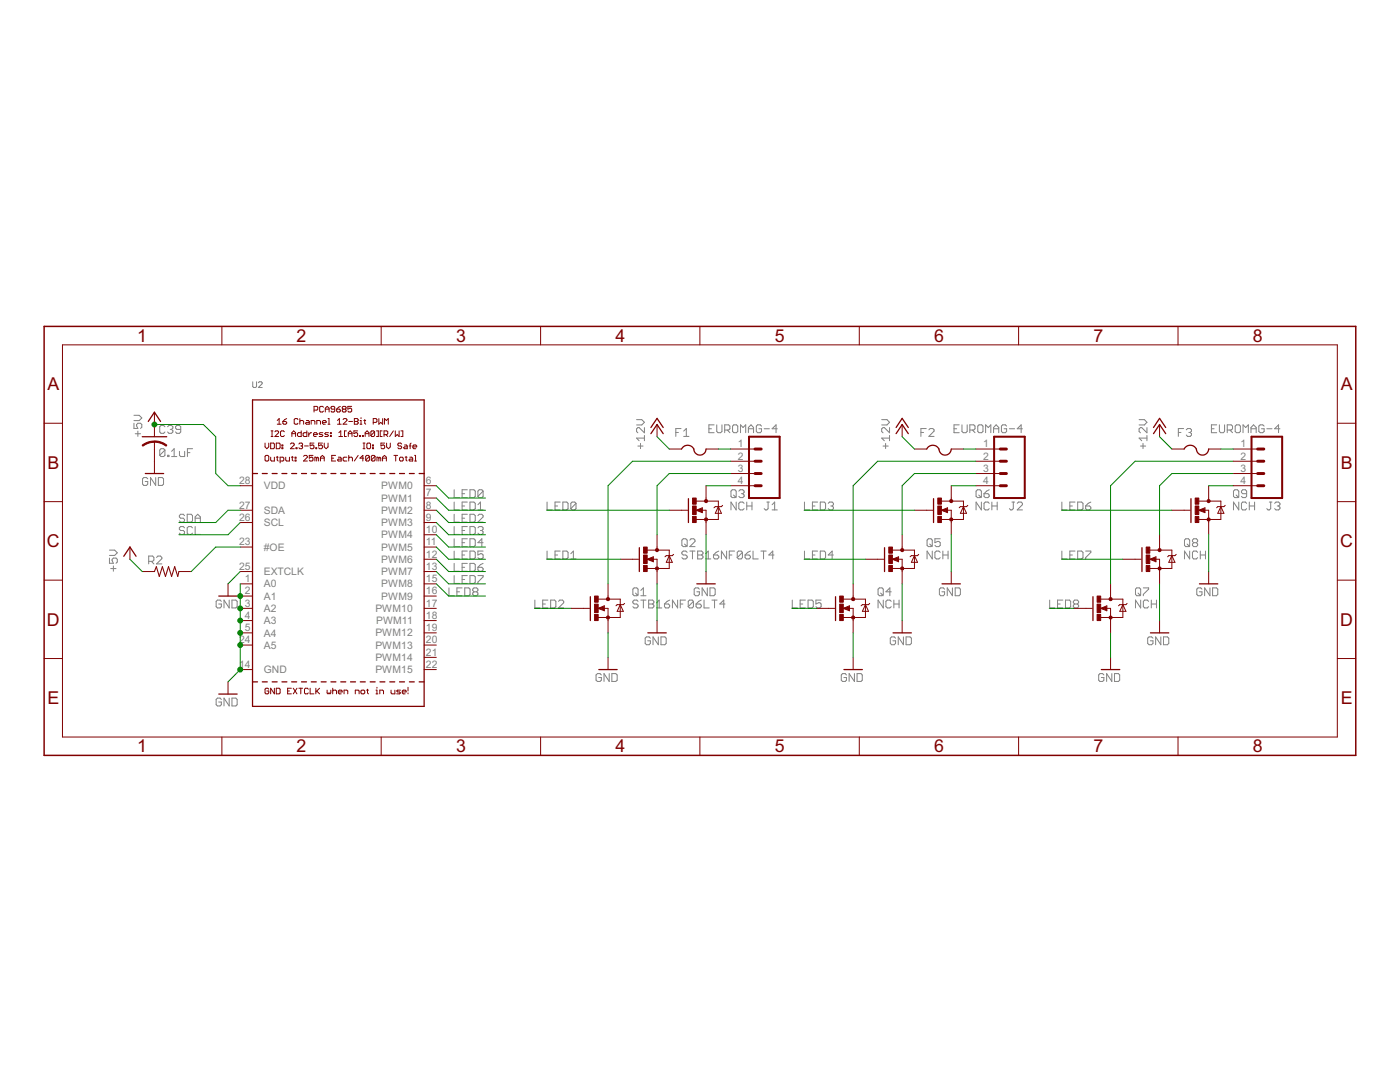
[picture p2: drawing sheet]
<svg xmlns="http://www.w3.org/2000/svg" width="279mm" height="216mm" viewBox="0 0 279 216" stroke-linecap="round" stroke-linejoin="round" font-family="sans-serif">
<g fill="none" stroke="#808080" stroke-width=".2">
<path d="M50.4 76.2v.9l.2 .2h.4l.2-.2v-.9M51.6 76.4l.2-.2h.3l.2 .2v.2l-.7 .7h.7M26.7 84.5v1h.8l-.2-.5v-.3l.2-.2h.5l.3 .2v.5l-.3 .3M26.7 82.9h1.1l.5 .5-.5 .5h-1.1M27 86.6h1M27.5 86v1.1M29.5 95.5l-.3-.2h-.5l-.3 .2v1.1l.3 .3h.5l.3-.3v-.5h-.5M31.1 95.3v1.6l-1.1-1.6v1.6M31.6 95.3h.8l.2 .2v1.1l-.2 .3h-.8zM32.9 85.2l-.2-.3h-.6l-.2 .3v1l.2 .3h.6l.2-.3M32.9 89.8l-.2-.3h-.6l-.2 .3v1M32.9 89.8v1l-.2 .3h-.6l-.2-.3"/>
<path d="M32.9 89.8l-1 1M33.4 90.8h.3v.3h-.3zM33.4 85.2l.3-.3h.5l.3 .3v.2l-.3 .3M34 85.7h.2M34.2 85.7l.3 .2v.3l-.3 .3h-.5l-.3-.3M34.2 91.1h1.1M34.2 90.1l.6-.6v1.6M35.8 90.1v.7l.3 .3h.8v-1M36.1 85.7h-.8l-.3-.3v-.2l.3-.3h.5l.3 .3v1l-.3 .3h-.5l-.3-.3M37.4 90.3h.5M38.4 89.5h-1v1.6M90.6 97.7v1.6h1.1"/>
<path d="M92.2 98.5h.5M93.3 97.7h-1.1v1.6h1.1M93.8 97.7h.8l.2 .3v1l-.2 .3h-.8zM96.4 98l-.2-.3h-.6l-.2 .3v1M96.4 98v1l-.2 .3h-.6l-.2-.3M96.4 98l-1 1M127 83.7h1.1l.5 .6-.5 .5h-1.1M127.3 89h1M127.8 88.5v1M128.6 87.4h-1.6l.6 .5M128.6 85.3v1.1l-1-1.1h-.3l-.3 .3v.5l.3 .3M128.6 86.9v1"/>
<path d="M134.9 86.3h.5M135.9 85.5h-1v1.6M136.4 86l.6-.5v1.6M136.4 87.1h1.1M141.5 85.6h.5M142.5 84.8h-1v1.5h1M143 84.8v1.3l.3 .2h.5l.3-.2v-1.3M144.6 85.8h.8l.3-.2v-.6l-.3-.2h-.8v1.5M145.1 85.8l.6 .5M146.1 97.7h.6l.2 .3v1l-.2 .3h-.6l-.2-.3v-1zM146.4 98.8l.5 .5M146.5 84.8h.5l.2 .2v1.1l-.2 .2h-.5l-.3-.2v-1.1z"/>
<path d="M147.4 98l.3-.3h.5l.3 .3v.3l-.3 .2M147.8 86.3v-1.5l.5 .5 .5-.5v1.5M148 98.5h.2M148.2 98.5l.3 .3v.2l-.3 .3h-.5l-.3-.3M149.4 85.6h1M149.4 86.3v-1l.5-.5 .5 .5v1M152 85l-.3-.2h-.5l-.3 .2v1.1l.3 .2h.5l.3-.2v-.5h-.6M152.5 85.6h1M155.1 85.6h-1l.8-.8v1.5M176 83.7h1l.5 .6-.5 .5h-1M176.2 89h1.1M176.7 88.5v1"/>
<path d="M177.5 87.4h-1.5l.5 .5M177.5 85.3v1.1l-1-1.1h-.3l-.2 .3v.5l.2 .3M177.5 86.9v1M183.8 86.3h.5M184.8 85.5h-1v1.6M185.4 85.8l.2-.3h.6l.2 .3v.2l-1 1.1h1M190.4 85.6h.5M191.4 84.8h-1v1.5h1M192 84.8v1.3l.2 .2h.6l.2-.2v-1.3M193.5 85.8h.8l.3-.2v-.6l-.3-.2h-.8v1.5M194.1 85.8l.5 .5M195.1 97.7h.5l.3 .3v1l-.3 .3h-.5l-.3-.3v-1z"/>
<path d="M195.3 98.8l.6 .5M195.4 84.8h.5l.3 .2v1.1l-.3 .2h-.5l-.3-.2v-1.1zM196.4 98.5h.8l.2 .3v.2l-.2 .3h-.6l-.2-.3zM196.7 86.3v-1.5l.5 .5 .5-.5v1.5M197.4 97.7l-1 .8M198.3 85.6h1M198.3 86.3v-1l.5-.5 .5 .5v1M200.9 85l-.3-.2h-.5l-.2 .2v1.1l.2 .2h.5l.3-.2v-.5h-.5M201.4 85.6h1.1M204 85.6h-1l.8-.8v1.5M227.3 83.7h1.1l.5 .6-.5 .5h-1.1M227.6 89h1"/>
<path d="M228.1 88.5v1M228.9 87.4h-1.6l.6 .5M228.9 85.3v1.1l-1-1.1h-.3l-.3 .3v.5l.3 .3M228.9 86.9v1M235.2 86.3h.5M236.2 85.5h-1v1.6M236.7 85.8l.3-.3h.5l.3 .3v.2l-.3 .3M237.3 86.3h.2M237.5 86.3l.3 .3v.2l-.3 .3h-.5l-.3-.3M241.8 85.6h.5M242.8 84.8h-1v1.5h1M243.4 84.8v1.3l.2 .2h.5l.3-.2v-1.3"/>
<path d="M244.9 85.8h.8l.3-.2v-.6l-.3-.2h-.8v1.5M245.4 85.8l.6 .5M246.4 97.7h.6l.2 .3v1l-.2 .3h-.6l-.2-.3v-1zM246.7 98.8l.5 .5M246.8 84.8h.5l.2 .2v1.1l-.2 .2h-.5l-.3-.2v-1.1zM248.1 86.3v-1.5l.5 .5 .5-.5v1.5M248.8 98.5h-.8l-.2-.2v-.3l.2-.3h.5l.3 .3v1l-.3 .3h-.5l-.2-.3M249.7 85.6h1M249.7 86.3v-1l.5-.5 .5 .5v1M252.3 85l-.3-.2h-.5l-.3 .2v1.1l.3 .2h.5l.3-.2v-.5h-.5M252.8 85.6h1.1M255.4 85.6h-1l.8-.8v1.5"/>
<path d="M21.8 111.4v1h.8l-.2-.5v-.3l.2-.2h.6l.2 .2v.5l-.2 .3M21.8 109.8h1.1l.5 .5-.5 .5h-1.1M22.1 113.5h1.1M22.6 112.9v1.1M29.7 112h.8l.2-.3v-.5l-.2-.2h-.8v1.5M30.2 112l.5 .5M31.2 111.2l.3-.2h.5l.3 .2v.3l-1.1 1h1.1M36.8 102.9l-.2-.3h-.6l-.2 .3v.2l.2 .3h.6l.2 .3v.2l-.2 .3h-.6l-.2-.3M36.8 105.3l-.2-.2h-.6l-.2 .2v.3l.2 .3h.6l.2 .2v.3l-.2 .2h-.6l-.2-.2M37.4 102.6h.7l.3 .3v1l-.3 .3h-.7zM38.4 105.3l-.3-.2h-.5l-.2 .2v1.1l.2 .2h.5l.3-.2M38.9 103.4h1.1"/>
<path d="M38.9 105.1v1.5h1.1M38.9 104.2v-1.1l.6-.5 .5 .5v1.1M44.2 120l-.3-.3h-.5l-.3 .3v1.1l.3 .2h.5l.3-.2v-.6h-.6M45.7 119.7v1.6l-1-1.6v1.6M46.3 119.7h.8l.2 .3v1.1l-.2 .2h-.8zM89.6 117.3v1.6h1.1M90.6 110v1.5h1.1M90.6 100.2v1.5h1.1M90.6 107.5v1.6h1.1M90.6 102.6v1.6h1.1M90.6 105.1v1.5h1.1M90.6 112.4v1.6h1.1"/>
<path d="M90.6 114.9v1.5h1.1M91.2 118.1h.5M92.2 110.7h.5M92.2 101h.5M92.2 117.3h-1v1.6h1M92.2 108.3h.5M92.2 103.4h.5M92.2 105.9h.5M92.2 113.2h.5M92.2 115.6h.5M92.8 117.3h.8l.2 .3v1l-.2 .3h-.8zM93.3 110h-1.1v1.5h1.1"/>
<path d="M93.3 100.2h-1.1v1.5h1.1M93.3 112.4h-1.1v1.6h1.1M93.3 107.5h-1.1v1.6h1.1M93.3 102.6h-1.1v1.6h1.1M93.3 105.1h-1.1v1.5h1.1M93.3 114.9h-1.1v1.5h1.1M93.8 110h.8l.2 .2v1.1l-.2 .2h-.8zM93.8 100.2h.8l.2 .2v1.1l-.2 .2h-.8zM93.8 112.4h.8l.2 .3v1l-.2 .3h-.8zM93.8 107.5h.8l.2 .3v1l-.2 .3h-.8zM93.8 102.6h.8l.2 .3v1l-.2 .3h-.8zM93.8 105.1h.8l.2 .2v1.1l-.2 .2h-.8z"/>
<path d="M93.8 114.9h.8l.2 .2v1.1l-.2 .2h-.8zM94.6 118.1l-.3-.3v-.2l.3-.3h.5l.3 .3v.2l-.3 .3M94.6 118.1l-.3 .2v.3l.3 .3h.5l.3-.3v-.3l-.3-.2M94.6 118.1h.5M95.4 101.7h1M95.4 100.7l.5-.5v1.5M95.4 113.2h.8l.2 .3v.2l-.2 .3h-.6l-.2-.3zM95.4 114.9h1v.2l-1 1.1v.2M95.4 102.9l.2-.3h.6l.2 .3v.2l-1 1.1h1M95.4 105.3l.2-.2h.6l.2 .2v.3l-.2 .3M95.9 105.9h.3M96.2 105.9l.2 .2v.3l-.2 .2h-.6l-.2-.2"/>
<path d="M96.4 110h-1v.7l.5-.2h.3l.2 .2v.6l-.2 .2h-.6l-.2-.2M96.4 108.3h-1l.8-.8v1.6M96.4 112.4l-.5 .3-.5 .5M106.7 119.7v1.6h1.1M109.2 110v1.5h1M109.2 100.2v1.5h1M109.3 119.7h-1v1.6h1M109.9 119.7h.8l.2 .3v1.1l-.2 .2h-.8zM110.8 110.7h.5M110.8 101h.5M111.5 120l.2-.3h.5l.3 .3v.3l-1 1h1M111.8 110h-1v1.5h1"/>
<path d="M111.8 100.2h-1v1.5h1M112.3 110h.8l.3 .2v1.1l-.3 .2h-.8zM112.3 100.2h.8l.3 .2v1.1l-.3 .2h-.8zM113.9 111.5h1.1M113.9 110.5l.5-.5v1.5M115 100.4l-.3-.2h-.5l-.3 .2v1.1M115 100.4v1.1l-.3 .2h-.5l-.3-.2M115 100.4l-1.1 1.1M126.6 117.3h.5l.2 .3v1l-.2 .3h-.5l-.3-.3v-1zM126.8 118.3l.5 .6M127.3 120l-.2-.3h-.5l-.3 .3v.3l.3 .2h.5l.2 .3v.3l-.2 .2h-.5l-.3-.2M127.9 119.7h1"/>
<path d="M127.9 117.8l.5-.5v1.6M127.9 118.9h1M128.4 119.7v1.6M129.5 119.7h.7l.3 .3v.3l-.3 .2 .3 .3v.3l-.3 .2h-.7zM133.6 119.7l-.5 .3-.5 .5M135.2 119.7v1.6l-1-1.6v1.6M136.4 107.5h.5l.2 .3v1l-.2 .3h-.5l-.3-.3v-1zM136.6 108.6l.5 .5M136.8 119.7h-1v1.6M137.1 110.2l-.2-.2h-.5l-.3 .2v.3l.3 .2h.5l.2 .3v.3l-.2 .2h-.5l-.3-.2M137.7 110h1M137.7 107.8l.2-.3h.6l.2 .3v.2l-1 1.1h1"/>
<path d="M138.2 110v1.5M138.4 120l-.3-.3h-.5l-.2 .3v1.1M138.4 120v1.1l-.3 .2h-.5l-.2-.2M138.4 120l-1 1.1M139.2 110h.8l.3 .2v.3l-.3 .2 .3 .3v.3l-.3 .2h-.8zM139.2 110.7h.8M139.6 117.6l-.3-.3h-.5l-.3 .3v1l.3 .3h.5l.3-.3v-.5h-.5M140 119.7l-.6 .3-.5 .5M140.5 119.7v1.6h1M140.8 111.5h1.1M140.8 110.5l.6-.5v1.5M141.2 117.3v1.6l-1.1-1.6v1.6"/>
<path d="M141.7 117.3h.8l.2 .3v1l-.2 .3h-.8zM142.1 119.7h1M142.4 110.7h.8l.2 .3v.3l-.2 .2h-.5l-.3-.2zM142.6 119.7v1.6M143.4 110l-.5 .2-.5 .5M145 110v1.5l-1-1.5v1.5M145.5 110.7h.6M146.6 110h-1.1v1.5M146.9 100.2v1.5l-1-1.5v1.5M148.2 110.2l-.3-.2h-.5l-.3 .2v1.1M148.2 110.2v1.1l-.3 .2h-.5l-.3-.2M148.2 110.2l-1.1 1.1"/>
<path d="M148.5 100.4l-.3-.2h-.5l-.3 .2v1.1l.3 .2h.5l.3-.2M148.7 110.7h.8l.3 .3v.3l-.3 .2h-.5l-.3-.2zM149 100.2v1.5M149 101h1.1M149.8 110l-.6 .2-.5 .5M150.1 100.2v1.5M150.3 110v1.5h1M151.8 110h1.1M152.4 110v1.5M153 100.2h.5M153.3 100.2v1.3l-.3 .2h-.2l-.3-.2M154.1 101.7h1"/>
<path d="M154.1 100.7l.5-.5v1.5M154.5 110.7h-1.1l.8-.7v1.5M158.1 119.7v1.6h1.1M160.5 110v1.5h1.1M160.5 100.2v1.5h1.1M160.7 119.7h-1v1.6h1M161.3 119.7h.8l.2 .3v1.1l-.2 .2h-.8zM162.1 110.7h.5M162.1 101h.5M163.2 110h-1.1v1.5h1.1M163.2 100.2h-1.1v1.5h1.1M163.7 110h.8l.3 .2v1.1l-.3 .2h-.8z"/>
<path d="M163.7 100.2h.8l.3 .2v1.1l-.3 .2h-.8zM163.9 119.7h-1.1v.8l.6-.2h.2l.3 .2v.6l-.3 .2h-.5l-.3-.2M165.3 100.4l.2-.2h.6l.2 .2v.3l-.2 .3M165.8 101h.3M166.1 101l.2 .2v.3l-.2 .2h-.6l-.2-.2M166.3 110.7h-1l.8-.7v1.5M175.5 117.3h.5l.3 .3v1l-.3 .3h-.5l-.3-.3v-1zM175.7 118.3l.6 .6M176.3 119.7v1.6l-1.1-1.6v1.6M177.9 120l-.3-.3h-.5l-.3 .3v1.1l.3 .2h.5l.3-.2M177.9 118.1h-1.1l.8-.8v1.6M178.4 119.7v1.6"/>
<path d="M179.4 119.7v1.6M185.3 107.5h.5l.3 .3v1l-.3 .3h-.5l-.3-.3v-1zM185.5 108.6l.6 .5M186.1 110v1.5l-1.1-1.5v1.5M187.6 110.2l-.2-.2h-.5l-.3 .2v1.1l.3 .2h.5l.2-.2M187.6 107.5h-1v.8l.5-.3h.3l.2 .3v.5l-.2 .3h-.5l-.3-.3M188.2 110.7h1M188.2 110v1.5M188.5 117.6l-.2-.3h-.6l-.2 .3v1l.2 .3h.6l.2-.3v-.5h-.5M189.2 110v1.5M190.1 117.3v1.6l-1.1-1.6v1.6M190.6 117.3h.8l.3 .3v1l-.3 .3h-.8z"/>
<path d="M195.9 100.2v1.5l-1.1-1.5v1.5M197.4 100.4l-.2-.2h-.6l-.2 .2v1.1l.2 .2h.6l.2-.2M198 101h1M198 100.2v1.5M199 100.2v1.5M202 100.2h.5M202.2 100.2v1.3l-.2 .2h-.3l-.3-.2M203 100.4l.3-.2h.5l.2 .2v.3l-1 1h1M209.5 119.7v1.6h1M211.9 110v1.5h1.1M211.9 100.2v1.5h1.1M212.1 119.7h-1v1.6h1"/>
<path d="M212.6 119.7h.8l.3 .3v1.1l-.3 .2h-.8zM213.5 110.7h.5M213.5 101h.5M214.5 110h-1v1.5h1M214.5 100.2h-1v1.5h1M215.1 110h.8l.2 .2v1.1l-.2 .2h-.8zM215.1 100.2h.8l.2 .2v1.1l-.2 .2h-.8zM216.7 110h1v.2l-1 1.1v.2M216.7 101h.7l.3 .2v.3l-.3 .2h-.5l-.2-.2zM217.7 100.2l-.5 .2-.5 .6M226.9 117.3h.5l.2 .3v1l-.2 .3h-.5l-.3-.3v-1zM227.1 118.3l.5 .6"/>
<path d="M227.6 119.7v1.6l-1-1.6v1.6M228.2 117.3h1v.3l-1 1v.3M229.2 120l-.2-.3h-.5l-.3 .3v1.1l.3 .2h.5l.2-.2M229.8 119.7v1.6M230.8 119.7v1.6M236.6 107.5h.6l.2 .3v1l-.2 .3h-.6l-.2-.3v-1zM236.9 108.6l.5 .5M237.4 110v1.5l-1-1.5v1.5M238.2 108.3l-.2-.3v-.2l.2-.3h.6l.2 .3v.2l-.2 .3M238.2 108.3l-.2 .3v.2l.2 .3h.6l.2-.3v-.2l-.2-.3M238.2 108.3h.6M239 110.2l-.2-.2h-.6l-.2 .2v1.1l.2 .2h.6l.2-.2"/>
<path d="M239.5 110.7h1.1M239.5 110v1.5M239.9 117.6l-.3-.3h-.5l-.3 .3v1l.3 .3h.5l.3-.3v-.5h-.5M240.6 110v1.5M241.5 117.3v1.6l-1.1-1.6v1.6M242 117.3h.8l.2 .3v1l-.2 .3h-.8zM247.2 100.2v1.5l-1-1.5v1.5M248.8 100.4l-.3-.2h-.5l-.2 .2v1.1l.2 .2h.5l.3-.2M249.3 101h1.1M249.3 100.2v1.5M250.4 100.2v1.5M253.3 100.2h.6"/>
<path d="M253.6 100.2v1.3l-.3 .2h-.2l-.3-.2M254.4 100.4l.3-.2h.5l.2 .2v.3l-.2 .3M254.9 101h.3M255.2 101l.2 .2v.3l-.2 .2h-.5l-.3-.2M44.2 139.6l-.3-.3h-.5l-.3 .3v1l.3 .3h.5l.3-.3v-.5h-.6M45.7 139.3v1.6l-1-1.6v1.6M46.3 139.3h.8l.2 .3v1l-.2 .3h-.8zM108.3 120.5h.5M120 134.7l-.3-.3h-.5l-.2 .3v1l.2 .3h.5l.3-.3v-.5h-.5M121.6 134.4v1.6l-1.1-1.6v1.6M122.1 134.4h.8l.3 .3v1l-.3 .3h-.8zM129.5 120.5h.7"/>
<path d="M129.8 127.3l-.3-.2h-.5l-.2 .2v1.1l.2 .3h.5l.3-.3v-.5h-.5M131 121.3h1.1M131 120.3l.6-.6v1.6M131.4 127.1v1.6l-1.1-1.6v1.6M131.9 127.1h.8l.2 .2v1.1l-.2 .3h-.8zM132.6 120.5h.8l.2 .3v.3l-.2 .2h-.5l-.3-.2zM135.8 120.5h.5M138.9 120.5h.8l.3 .3v.3l-.3 .2h-.5l-.3-.2zM144.7 120.5h-1l.7-.8v1.6M159.7 120.5h.5M168.9 134.7l-.2-.3h-.6l-.2 .3v1l.2 .3h.6l.2-.3v-.5h-.5M170.5 134.4v1.6l-1-1.6v1.6"/>
<path d="M171 134.4h.8l.3 .3v1l-.3 .3h-.8zM178.4 120.5h1M178.7 127.3l-.2-.2h-.6l-.2 .2v1.1l.2 .3h.6l.2-.3v-.5h-.5M180.3 127.1v1.6l-1-1.6v1.6M180.8 127.1h.8l.3 .2v1.1l-.3 .3h-.8zM211.1 120.5h.5M214.5 120.5l-.3-.2v-.3l.3-.3h.5l.3 .3v.3l-.3 .2M214.5 120.5h.5M214.5 120.5l-.3 .3v.3l.3 .2h.5l.3-.2v-.3l-.3-.3M220.3 134.7l-.3-.3h-.5l-.2 .3v1l.2 .3h.5l.3-.3v-.5h-.5M221.9 134.4v1.6l-1-1.6v1.6M222.4 134.4h.8l.3 .3v1l-.3 .3h-.8z"/>
<path d="M229.8 120.5h1M230.1 127.3l-.3-.2h-.5l-.3 .2v1.1l.3 .3h.5l.3-.3v-.5h-.5M231.7 127.1v1.6l-1.1-1.6v1.6M232.2 127.1h.8l.3 .2v1.1l-.3 .3h-.8z"/>
</g>
<path d="M8.8 65.1h261.8v85.6h-261.8zM130.3 111.4l-.9 .2 .9 .2v-.2h-.3M140.1 101.6l-.9 .2 .9 .3v-.3h-.3M179.2 111.4l-.9 .2 .9 .2v-.2h-.3M189 101.6l-.9 .2 .9 .3v-.3h-.3M230.6 111.4l-.9 .2 .9 .2v-.2h-.3M240.3 101.6l-.8 .2 .8 .3v-.3h-.2M120.5 121.1l-.9 .3 .9 .2v-.2h-.3M169.4 121.1l-.8 .3 .8 .2v-.2h-.2M220.8 121.1l-.9 .3 .9 .2v-.2h-.3" fill="none" stroke="#800000" stroke-width=".3"/>
<g fill="none" stroke="#800000" stroke-width=".2">
<path d="M12.5 68.8h254.4v78.3h-254.4zM44.3 65.1v3.7M76.1 65.1v3.7M107.9 65.1v3.7M139.7 65.1v3.7M171.5 65.1v3.7M203.3 65.1v3.7M235.1 65.1v3.7M8.8 84.5h3.7M30.8 82.3v4.8M30.8 88.1v6.4M47.9 96.9h2.5"/>
<path d="M52.9 91.1l.2-.2h.3l.2 .2v.7l-.2 .2h-.3l-.2-.2zM52.9 88.4v.8l.4 .3 .3-.3v-.8M54 88.4h.6l.2 .2v.7l-.2 .2h-.6zM54 91.2v.6l.2 .2h.6v-.8M54.1 87.1h.4M54.1 86h.4M54.3 86v1.1M54.9 86.1l.2-.1h.3l.2 .1v.2l-.7 .8h.7M55.1 88.4h.6l.2 .2v.7l-.2 .2h-.6zM55.1 91.2h.4M55.3 83.9l.4-.4v1.1M55.3 84.6h.8"/>
<path d="M55.3 91.1v.7l.2 .2M55.9 92h.6l.1-.2v-.4l-.1-.2h-.6v1.2M56.3 88.8h.2v.2h-.2zM56.3 89.3h.2v.2h-.2zM56.5 84.1h.5l.2 .4-.2 .1h-.4l-.1-.1zM56.7 86.1l-.1-.1h-.4l-.2 .1v.8l.2 .2h.4l.1-.2M57 91.2v.6l.2 .2h.6v-.8M57.2 83.5l-.7 .6M58 88.6l.1-.2h.4l.2 .2v.2l-.7 .7h.7M58.1 91.2h.4M58.3 87.1v-.8l.3-.3 .4 .3v.8M58.3 86.5h.7"/>
<path d="M58.3 91.1v.7l.2 .2M58.9 91.2h.2v.2h-.2zM58.9 91.8h.2v.2h-.2zM59.1 89.3h.2v.2h-.2zM59.5 83.7l-.2-.2h-.4l-.2 .2v.8l.2 .1h.4l.2-.1M59.6 88.6l.2-.2h.4l.2 .2-.2 .4M59.8 83.5v1.1M59.8 84.1l.2-.2h.4l.2 .2v.5M60 89h.2M60.1 86v1.1h-.5l-.2-.2v-.4l.2-.2h.5M60.2 89l.2 .2-.2 .3h-.4l-.2-.2M60.6 91.1l.2-.2h.4l.1 .2v.1l-.7 .8h.7"/>
<path d="M60.8 89h.7M61.2 83.9h.3l.2 .2v.5h-.5l-.2-.1 .2-.2h.5M61.2 86v1.1h-.5l-.2-.2v-.4l.2-.2h.5M61.6 86.3v.8M62.1 84.6v-.7h.6l.1 .2v.5M62.2 86.3h-.2l-.4 .4M62.5 90.9h-.8v.5l.4-.2 .4 .2v.4l-.2 .2h-.4l-.2-.2M62.6 86.7h.7l-.2-.4h-.4l-.1 .2v.4l.1 .2h.4M62.7 88.4h-.8v.6l.6-.2 .2 .2v.3l-.2 .2h-.4l-.2-.2M62.7 81.8h.5l.2-.2v-.3l-.2-.2h-.5v1.1M63 89.3h.2v.2h-.2zM63.2 91.4l-.4-.2v.8"/>
<path d="M63.2 91.4v.6M63.2 91.4l.2-.2 .2 .2v.6M63.2 84.6v-.7h.6l.2 .2v.5M64 92v-.8l.3-.3 .4 .3v.8M64 91.4h.7M64.3 84.3h.8l-.2-.4h-.4l-.2 .2v.4l.2 .1h.4M64.3 88.4h-.7v.6l.4-.2 .3 .2v.3l-.1 .2h-.4l-.2-.2M64.4 86.3h-.5l-.2 .2 .7 .4-.2 .2h-.5M64.6 81.3l-.2-.2h-.4l-.2 .2v.7l.2 .2h.4l.2-.2M64.7 88.4v.8l.4 .3 .4-.3v-.8M64.9 82.2v-.8l.4-.3 .4 .3v.8M64.9 81.6h.8"/>
<path d="M65.5 83.5h.2v1.1M65.5 84.6h.3M65.6 86.3h-.6l-.2 .2 .2 .2h.4l.2 .2-.2 .2h-.6M65.9 86.9h.2v.2h-.2zM65.9 86.3h.2v.2h-.2zM66.2 91.4h.4M66.8 81.6h-.6l-.1-.2 .1-.3h.4l.2 .2v.7l-.2 .2h-.4l-.1-.2M67 90.9h-.8v1.1h.8M67.2 81.6h.5l.2 .4-.2 .2h-.3l-.2-.2zM67.4 84.6h.7M67.4 83.9l.3-.4v1.1M67.5 91.2h.4l.2 .2v.6h-.6l-.1-.2 .1-.2h.6"/>
<path d="M67.6 87.1h.8M67.6 86.3l.4-.3v1.1M67.9 81.1l-.7 .5M68.5 83.7l.2-.2h.3l.2 .2v.2l-.7 .7h.7M68.5 81.6l-.2-.2 .2-.3h.4l.2 .2-.2 .3M68.5 81.6l-.2 .2 .2 .4h.4l.2-.2-.2-.4M68.5 81.6h.4M69.1 86h-.4v1.1h.4M69.2 91.2h-.5l-.2 .2v.4l.2 .2h.5M69.5 86.5h.8M69.5 87.1v-.8l.4-.3 .4 .3v.8M69.6 84.1h.8"/>
<path d="M69.6 91.4l.2-.2h.4l.1 .2v.6M69.6 90.9v1.1M70.2 81.1h-.8v.5l.4-.2 .4 .2v.4l-.2 .2h-.4l-.2-.2M70.7 83.5h.6l.2 .2-.2 .4 .2 .4-.2 .1h-.6zM70.7 84.1h.6M71.4 86h-.8v.5l.4-.2 .4 .2v.4l-.2 .2h-.4l-.2-.2M71.5 90.9l-.8 1.1M71.8 86.9h.1v.2h-.1zM71.9 84.6h.3M71.9 83.9h.2v.7M72.1 83.3v.2M72.3 86.9h.2v.2h-.2z"/>
<path d="M72.5 89.5h.3M72.5 88.4h.3M72.6 83.9h.4M72.6 91.4h-.8l.6-.5v1.1M72.6 88.4v1.1M72.8 83.7v.8l.2 .1M72.9 86.5h.7M72.9 87.1v-.8l.4-.3 .3 .3v.8M73.2 88.6l.2-.2h.4l.2 .2v.7l-.2 .2h-.4l-.2-.2zM73.7 91.1l-.2-.2h-.3l-.2 .2v.7M73.7 91.1v.7l-.2 .2h-.3l-.2-.2M73.7 91.1l-.7 .7"/>
<path d="M74.3 89.3h.2v.2h-.2zM74.3 88.8h.2v.2h-.2zM74.5 84.3h.5l.2-.2v-.4l-.2-.2h-.5v1.1M74.8 86.1v.8l-.2 .2h-.4l-.2-.2M74.8 86.1l-.2-.1h-.4l-.2 .1v.8M74.8 86.1l-.8 .8M74.8 91.1l-.1-.2h-.4l-.2 .2v.7M74.8 91.1v.7l-.1 .2h-.4l-.2-.2M74.8 91.1l-.7 .7M75.1 86h.4v1.1h-.4M75.6 91.4l-.4-.2v.8M75.6 83.5v1.1l.4-.3 .4 .3v-1.1"/>
<path d="M75.6 91.4v.6M75.6 91.4l.2-.2 .2 .2v.6M76.3 86h-.4v1.1h.4M76.3 92v-.8l.4-.3 .4 .3v.8M76.3 91.4h.8M76.6 86.7h.6l.2-.2v-.4l-.2-.1h-.6v1.1M76.7 84.6v-1.1l.4 .4 .4-.4v1.1M76.8 88.4h-.8v.6l.4-.2 .4 .2v.3l-.2 .2h-.4l-.2-.2M77 86.7l.4 .4M77.2 88.4v.8l.3 .3 .4-.3v-.8M78.5 86l-.7 1.1M78.6 90.9h.8"/>
<path d="M78.9 86v1.1l.4-.4 .4 .4v-1.1M79 90.9v1.1M79.7 91.4l.2-.2h.4l.2 .2v.4l-.2 .2h-.4l-.2-.2zM80 86h.4v1.1h-.4M80.2 88.6l-.2-.2h-.4l-.2 .2 .2 .4h.4l.2 .2-.2 .3h-.4l-.2-.2M80.7 88.8h.4l.2 .2v.5h-.6l-.2-.2 .2-.1h.6M80.9 91.2h.3M81 91.1v.7l.2 .2M81.7 89h.3M81.8 91.2h.4l.2 .2v.6h-.6l-.2-.2 .2-.2h.6M82 88.4l-.1 .2v.9M82.4 89.2h.8l-.2-.4h-.4l-.2 .2v.3l.2 .2h.4"/>
<path d="M82.7 90.9h.2v1.1M82.7 92h.4M84.6 96.9h2.5M84.6 99.4h2.5M131.1 84.7v2.4M133.6 89.6h2.4M139 100h4.4v3.7h-4.4M140.9 89.6h2.5M140.9 96.9v3.1M145.8 89.6h4.9M145.8 92h4.9M145.8 94.5h4.9"/>
<path d="M145.8 96.9h4.9M180 84.7v2.4M182.5 89.6h2.5M187.9 100h4.4v3.7h-4.4M189.8 89.6h2.5M189.8 96.9v3.1M194.7 89.6h4.9M194.7 92h4.9M194.7 94.5h4.9M194.7 96.9h4.9M231.4 84.7v2.4M233.9 89.6h2.4"/>
<path d="M239.3 100h4.3v3.7h-4.4M241.2 89.6h2.4M241.2 96.9v3.1M246.1 89.6h4.9M246.1 92h4.9M246.1 94.5h4.9M246.1 96.9h4.9M266.9 84.5h3.7M8.8 100.1h3.7M8.8 115.8h3.7M25.9 109.2v2.4M28.4 114h2.4"/>
<path d="M35.7 114h2.5M45.5 116.5v2.4M47.9 101.8h2.5M47.9 104.3h2.5M47.9 109.2h2.5M47.9 114h2.5M47.9 116.5h2.5M47.9 118.9h2.5M84.6 111.6h2.5M84.6 101.8h2.5M84.6 104.3h2.5M84.6 106.7h2.5"/>
<path d="M84.6 109.2h2.5M84.6 114h2.5M84.6 116.5h2.5M84.6 118.9h2.5M119.4 119.5h4.4v3.7h-4.4M121.3 116.5v3M123.8 111.6h3.6M129.2 111.6l1.2-.5v1zM129.2 109.8h4.4v3.6h-4.4M130.3 111.6h.8v4.9M131.1 106.7v3.1M133.6 110.9l.6 1.3h-1.2z"/>
<path d="M133.6 101.8h3.6M134.4 110.6l-.2 .3h-1.2l-.3 .2M139 101.8l1.2-.5v1zM140.1 101.8h.8v4.9M140.9 114v2.5M143.4 101.1l.6 1.3h-1.3zM144.2 100.8l-.2 .3h-1.3l-.2 .2M168.3 119.5h4.4v3.7h-4.4M170.3 116.5v3M172.7 111.6h3.7M178.1 111.6l1.2-.5v1zM178.1 109.8h4.4v3.6h-4.4"/>
<path d="M179.2 111.6h.8v4.9M180 106.7v3.1M182.5 110.9l.6 1.3h-1.2zM182.5 101.8h3.7M183.3 110.6l-.2 .3h-1.2l-.3 .2M187.9 101.8l1.2-.5v1zM189 101.8h.8v4.9M189.8 114v2.5M192.3 101.1l.6 1.3h-1.2zM193.1 100.8l-.2 .3h-1.2l-.3 .2M219.7 119.5h4.4v3.7h-4.4M221.6 116.5v3"/>
<path d="M224.1 111.6h3.7M229.5 111.6l1.2-.5v1zM229.5 109.8h4.4v3.6h-4.4M230.6 111.6h.8v4.9M231.4 106.7v3.1M233.9 110.9l.6 1.3h-1.2zM233.9 101.8h3.6M234.7 110.6l-.2 .3h-1.2l-.3 .2M239.2 101.8l1.3-.5v1zM240.3 101.8h.9v4.9M241.2 114v2.5M243.6 101.1l.7 1.3h-1.3z"/>
<path d="M244.5 100.8l-.2 .3h-1.3l-.2 .2M266.9 100.1h3.7M266.9 115.8h3.7M8.8 131.4h3.7M45.5 136.1v2.4M47.9 121.4h2.5M47.9 123.8h2.5M47.9 126.3h2.5M47.9 128.7h2.5M47.9 133.6h2.5M53.6 137.5l-.2-.2h-.3l-.2 .2v.8l.2 .2h.3l.2-.2v-.4h-.3M54.8 137.3v1.2l-.8-1.2v1.2"/>
<path d="M55.1 137.3h.6l.2 .2v.8l-.2 .2h-.6zM57.4 137.9h.4M58.1 137.3h-.7v1.2h.7M58.5 137.3l.8 1.2M59.3 137.3l-.8 1.2M59.6 137.3h.8M60 137.3v1.2M61.5 137.5l-.2-.2h-.3l-.2 .2v.8l.2 .2h.3l.2-.2M61.9 137.3v1.2h.8M63 137.3v1.2M63.2 137.9l.6 .6M63.8 137.3l-.8 .8"/>
<path d="M65.3 137.7v.6l.2 .2 .2-.2 .1 .2 .2-.2v-.6M66.4 137.3v1.2M66.4 137.9l.2-.2h.4l.2 .2v.6M67.5 138.1h.8l-.2-.4h-.4l-.2 .2v.4l.2 .2h.4M68.7 138.5v-.8h.5l.2 .2v.6M70.9 138.5v-.8h.6l.2 .2v.6M72 137.9l.2-.2h.4l.2 .2v.4l-.2 .2h-.4l-.2-.2zM73.2 137.7h.3M73.3 137.5v.8l.2 .2M75 137.7h.2v.8M75 138.5h.4M75.2 137.1v.2"/>
<path d="M75.8 138.5v-.8h.5l.2 .2v.6M78 137.7v.6l.2 .2h.6v-.8M79.9 137.7h-.5l-.2 .2 .7 .4-.2 .2h-.5M80.3 138.1h.7l-.1-.4h-.4l-.2 .2v.4l.2 .2h.4M81.4 137.1v.8M81.4 138.3v.2M84.6 121.4h2.5M84.6 123.8h2.5M84.6 126.3h2.5M84.6 128.7h2.5M84.6 131.2h2.5M84.6 133.6h2.5"/>
<path d="M114 121.4h3.7M119.4 121.4l1.2-.5v1zM120.5 121.4h.8v4.9M121.3 131.2v2.4M123.8 120.6l.6 1.4h-1.2zM124.7 120.4l-.3 .2h-1.2l-.3 .3M131.1 123.8v2.5M162.9 121.4h3.7M168.3 121.4l1.2-.5v1zM169.4 121.4h.9v4.9M170.3 131.2v2.4M172.7 120.6l.6 1.4h-1.2z"/>
<path d="M173.6 120.4l-.3 .2h-1.2l-.2 .3M180 123.8v2.5M214.3 121.4h3.7M219.7 121.4l1.2-.5v1zM220.8 121.4h.8v4.9M221.6 131.2v2.4M224.1 120.6l.6 1.4h-1.2zM224.9 120.4l-.2 .2h-1.2l-.3 .3M231.4 123.8v2.5M266.9 131.4h3.7M44.3 147.1v3.6M76.1 147.1v3.6"/>
<path d="M107.9 147.1v3.6M139.7 147.1v3.6M171.5 147.1v3.6M203.3 147.1v3.6M235.1 147.1v3.6"/>
</g>
<path d="M149.5 87.1h6.1v12.3h-6.1zM198.4 87.1h6.1v12.3h-6.1zM249.8 87.1h6.1v12.3h-6.1z" fill="none" stroke="#800000" stroke-width=".4"/>
<path d="M150.7 94.5h1.2M150.7 92h1.2M150.7 89.6h1.2M150.7 96.9h1.2M199.6 94.5h1.3M199.6 92h1.3M199.6 89.6h1.3M199.6 96.9h1.3M251 94.5h1.2M251 92h1.2M251 89.6h1.2M251 96.9h1.2" fill="none" stroke="#800000" stroke-width=".59"/>
<g fill="none" stroke="#800000" stroke-width=".25">
<path d="M50.4 79.8h34.2v61.1h-34.2zM28.4 87.1h4.9M29 94.5h3.7M29.6 84.1l1.2-1.8 1.2 1.8M50.4 94.5h1M52.3 94.5h1M54.3 94.5h1M56.3 94.5h1M58.2 94.5h1M60.2 94.5h1M62.1 94.5h1M64.1 94.5h1"/>
<path d="M66 94.5h1M68 94.5h1M70 94.5h1M71.9 94.5h1M73.9 94.5h1M75.8 94.5h1M77.8 94.5h1M79.7 94.5h1M81.7 94.5h1M83.7 94.5h.9M129.9 86.5l1.2-1.8 1.3 1.8M129.9 85.3l1.2-1.8 1.3 1.8"/>
<path d="M136 89.6a1.36 1.36 0 0 1 1.5-.7 1.36 1.36 0 0 1 1.1 1.2 1.22 1.22 0 0 0 1.4 .7 1.22 1.22 0 0 0 .9-1.2M137.4 99.5v4.8M178.8 86.5l1.2-1.8 1.3 1.8M178.8 85.3l1.2-1.8 1.3 1.8M185 89.6a1.37 1.37 0 0 1 1.5-.7 1.37 1.37 0 0 1 1 1.2 1.22 1.22 0 0 0 1.4 .7 1.22 1.22 0 0 0 .9-1.2M186.3 99.5v4.8M230.2 86.5l1.2-1.8 1.2 1.8M230.2 85.3l1.2-1.8 1.2 1.8M236.3 89.6a1.36 1.36 0 0 1 1.5-.7 1.36 1.36 0 0 1 1.1 1.2 1.22 1.22 0 0 0 1.4 .7 1.22 1.22 0 0 0 .9-1.2M237.7 99.5v4.8M24.7 111l1.2-1.8 1.3 1.8M43.7 118.9h3.6"/>
<path d="M117.8 119.1v4.7M127.6 109.3v4.7M139.1 116.5h3.6M166.8 119.1v4.7M176.5 109.3v4.7M188 116.5h3.7M218.1 119.1v4.7M227.9 109.3v4.7M239.4 116.5h3.6M43.7 138.5h3.6M50.4 136.1h1M52.3 136.1h1"/>
<path d="M54.3 136.1h1M56.3 136.1h1M58.2 136.1h1M60.2 136.1h1M62.1 136.1h1M64.1 136.1h1M66 136.1h1M68 136.1h1M70 136.1h1M71.9 136.1h1M73.9 136.1h1M75.8 136.1h1"/>
<path d="M77.8 136.1h1M79.7 136.1h1M81.7 136.1h1M83.7 136.1h.9M119.5 133.6h3.7M129.3 126.3h3.7M168.4 133.6h3.7M178.2 126.3h3.7M219.8 133.6h3.7M229.6 126.3h3.7"/>
</g>
<g fill="#800000" stroke="#800000" stroke-width=".2">
<path d="M130.9 113.2h.4l.1 .2-.1 .3h-.4z" fill-rule="evenodd"/>
<path d="M130.9 109.5h.4l.1 .3-.1 .2-.2 .1-.2-.1z" fill-rule="evenodd"/>
<path d="M140.7 99.8h.4v.4l-.2 .1-.2-.1-.1-.2z" fill-rule="evenodd"/>
<path d="M179.8 109.5h.5v.5l-.3 .1-.2-.1-.1-.2z" fill-rule="evenodd"/>
<path d="M189.6 103.4h.5l.1 .3-.1 .2h-.5z" fill-rule="evenodd"/>
<path d="M189.6 99.8h.5l.1 .2-.1 .2-.3 .1-.2-.1z" fill-rule="evenodd"/>
<path d="M231.2 109.5h.4v.5l-.2 .1-.2-.1-.1-.2z" fill-rule="evenodd"/>
<path d="M241 103.4h.4l.1 .3-.1 .2h-.4z" fill-rule="evenodd"/>
<path d="M241 99.8h.4l.1 .2-.1 .2-.2 .1-.2-.1z" fill-rule="evenodd"/>
<path d="M30.8 88l1.3 .2 1.2 .6-.2 .2-.8-.5-1.5-.3z" fill-rule="evenodd"/>
<path d="M28.4 88.8l1.1-.6 1.3-.2v.2l-1 .2-1.3 .6z" fill-rule="evenodd"/>
<circle cx="121.3" cy="123.2" r=".32"/>
<circle cx="121.3" cy="119.6" r=".32"/>
<circle cx="140.9" cy="103.7" r=".32"/>
<circle cx="170.3" cy="123.2" r=".32"/>
<circle cx="170.3" cy="119.6" r=".32"/>
<circle cx="180" cy="113.4" r=".32"/>
<circle cx="221.6" cy="123.2" r=".32"/>
<circle cx="221.6" cy="119.6" r=".32"/>
<circle cx="231.4" cy="113.4" r=".32"/>
</g>
<g fill="#800000" stroke="#800000" stroke-width=".2">
<path d="M118.7 122.6h.7v1.2h-.7z"/>
<path d="M118.7 118.9h.7v1.3h-.7z"/>
<path d="M118.7 120.5h.7v1.7h-.7z"/>
<path d="M128.4 112.8h.8v1.2h-.8z"/>
<path d="M128.4 109.2h.8v1.2h-.8z"/>
<path d="M128.4 110.7h.8v1.7h-.8z"/>
<path d="M138.2 103h.7v1.3h-.7z"/>
<path d="M138.2 99.4h.7v1.2h-.7z"/>
<path d="M138.2 101h.7v1.7h-.7z"/>
<path d="M167.6 122.6h.7v1.2h-.7z"/>
<path d="M167.6 118.9h.7v1.3h-.7z"/>
<path d="M167.6 120.5h.7v1.7h-.7z"/>
<path d="M177.4 112.8h.7v1.2h-.7z"/>
<path d="M177.4 109.2h.7v1.2h-.7z"/>
<path d="M177.4 110.7h.7v1.7h-.7z"/>
<path d="M187.2 103h.7v1.3h-.7z"/>
<path d="M187.2 99.4h.7v1.2h-.7z"/>
<path d="M187.2 101h.7v1.7h-.7z"/>
<path d="M218.9 122.6h.8v1.2h-.8z"/>
<path d="M218.9 118.9h.8v1.3h-.8z"/>
<path d="M218.9 120.5h.8v1.7h-.8z"/>
<path d="M228.7 112.8h.8v1.2h-.8z"/>
<path d="M228.7 109.2h.8v1.2h-.8z"/>
<path d="M228.7 110.7h.8v1.7h-.8z"/>
<path d="M238.5 103h.7v1.3h-.7z"/>
<path d="M238.5 99.4h.7v1.2h-.7z"/>
<path d="M238.5 101h.7v1.7h-.7z"/>
</g>
<path d="M30.8 114l.4-.9 .6 1.9 .6-1.9 .6 1.9 .6-1.9 .6 1.9 .7-1.9 .6 1.9 .2-1" fill="none" stroke="#800000" stroke-width=".21"/>
<g fill="none" stroke="#008000" stroke-width=".2">
<path d="M30.8 84.7h9.8l2.5 2.4v7.4l2.4 2.4h2.4M87.1 99.4l2.4 2.4h7.4M87.1 96.9l2.4 2.5h7.4M131.1 87.1l2.5 2.5M140.9 96.9h4.9M143.4 89.6h2.4M145.8 92h-19.6l-4.9 4.9v19.6M145.8 94.5h-12.2l-2.5 2.4v9.8M180 87.1l2.5 2.5M189.8 96.9h4.9M192.3 89.6h2.4M194.7 92h-19.5l-4.9 4.9v19.6"/>
<path d="M194.7 94.5h-12.2l-2.5 2.4v9.8M231.4 87.1l2.5 2.5M241.2 96.9h4.9M243.6 89.6h2.5M246.1 92h-19.6l-4.9 4.9v19.6M246.1 94.5h-12.2l-2.5 2.4v9.8M25.9 111.6l2.5 2.4M47.9 114l-2.4 2.5M47.9 116.5v17.1l-2.4 2.5M47.9 101.8h-2.4l-2.4 2.5h-7.4M47.9 104.3l-2.4 2.4h-9.8M47.9 109.2h-4.8l-4.9 4.8"/>
<path d="M87.1 109.2l2.4 2.4h7.4M87.1 101.8l2.4 2.5h7.4M87.1 104.3l2.4 2.4h7.4M87.1 106.7l2.4 2.5h7.4M87.1 111.6l2.4 2.4h7.4M87.1 116.5l2.4 2.4h7.4M87.1 114l2.4 2.5h7.4M109.1 111.6h14.7M109.1 101.8h24.5M131.1 116.5v7.3M140.9 106.7v7.3M160.5 111.6h12.2"/>
<path d="M160.5 101.8h22M180 116.5v7.3M189.8 106.7v7.3M211.9 111.6h12.2M211.9 101.8h22M231.4 116.5v7.3M241.2 106.7v7.3M106.7 121.4h7.3M121.3 126.3v4.9M158 121.4h4.9M170.3 126.3v4.9M209.4 121.4h4.9"/>
<path d="M221.6 126.3v4.9"/>
</g>
<g fill="#008000" stroke="#008000" stroke-width=".2">
<circle cx="47.9" cy="133.6" r=".49"/>
<circle cx="47.9" cy="128.7" r=".49"/>
<circle cx="47.9" cy="126.3" r=".49"/>
<circle cx="47.9" cy="123.8" r=".49"/>
<circle cx="47.9" cy="121.4" r=".49"/>
<circle cx="47.9" cy="118.9" r=".49"/>
<circle cx="30.8" cy="84.7" r=".49"/>
</g>
<g font-size="4" fill="#800000">
<text x="27.4" y="68.2">1</text>
<text x="59.2" y="68.2">2</text>
<text x="91" y="68.2">3</text>
<text x="122.8" y="68.2">4</text>
<text x="154.6" y="68.2">5</text>
<text x="186.4" y="68.2">6</text>
<text x="218.2" y="68.2">7</text>
<text x="250" y="68.2">8</text>
<text x="9.5" y="77.9">A</text>
<text x="267.6" y="77.9">A</text>
<text x="9.5" y="93.5">B</text>
<text x="267.6" y="93.5">B</text>
<text x="9.4" y="109.2">C</text>
<text x="267.5" y="109.2">C</text>
<text x="9.4" y="124.8">D</text>
<text x="267.5" y="124.8">D</text>
<text x="9.5" y="140.5">E</text>
<text x="267.6" y="140.5">E</text>
<text x="27.4" y="150.1">1</text>
<text x="59.2" y="150.1">2</text>
<text x="91" y="150.1">3</text>
<text x="122.8" y="150.1">4</text>
<text x="154.6" y="150.1">5</text>
<text x="186.4" y="150.1">6</text>
<text x="218.2" y="150.1">7</text>
<text x="250" y="150.1">8</text>
</g>
<g font-size="2.3" fill="#808080">
<text x="147.3" y="89.2">1</text>
<text x="196.2" y="89.2">1</text>
<text x="247.6" y="89.2">1</text>
<text x="147.3" y="91.7">2</text>
<text x="147.3" y="94.1">3</text>
<text x="196.2" y="91.7">2</text>
<text x="196.2" y="94.1">3</text>
<text x="247.6" y="91.7">2</text>
<text x="247.6" y="94.1">3</text>
<text x="47.7" y="101.5">27</text>
<text x="47.7" y="96.6">28</text>
<text x="52.6" y="97.7">VDD</text>
<text x="76.1" y="97.7">PWM0</text>
<text x="76.1" y="100.1">PWM1</text>
<text x="85" y="96.6">6</text>
<text x="85" y="99">7</text>
<text x="85" y="101.5">8</text>
<text x="147.3" y="96.6">4</text>
<text x="196.2" y="96.6">4</text>
<text x="247.6" y="96.6">4</text>
<text x="47.7" y="103.9">26</text>
<text x="52.6" y="102.6">SDA</text>
<text x="52.6" y="105">SCL</text>
<text x="76.1" y="102.5">PWM2</text>
<text x="76.1" y="105">PWM3</text>
<text x="76.1" y="107.4">PWM4</text>
<text x="85" y="103.9">9</text>
<text x="85" y="106.4">10</text>
<text x="47.7" y="108.8">23</text>
<text x="47.7" y="113.7">25</text>
<text x="52.6" y="109.9">#OE</text>
<text x="76.1" y="109.9">PWM5</text>
<text x="76.1" y="112.3">PWM6</text>
<text x="85" y="108.8">11</text>
<text x="85" y="111.3">12</text>
<text x="85" y="113.7">13</text>
<text x="48.9" y="116.1">1</text>
<text x="48.9" y="118.6">2</text>
<text x="52.6" y="114.8">EXTCLK</text>
<text x="52.6" y="117.2">A0</text>
<text x="52.6" y="119.7">A1</text>
<text x="76.1" y="114.8">PWM7</text>
<text x="76.1" y="117.2">PWM8</text>
<text x="76.1" y="119.7">PWM9</text>
<text x="85" y="116.1">15</text>
<text x="85" y="118.6">16</text>
<text x="48.9" y="121">3</text>
<text x="48.9" y="123.5">4</text>
<text x="48.9" y="125.9">5</text>
<text x="52.6" y="122.1">A2</text>
<text x="52.6" y="124.6">A3</text>
<text x="74.9" y="122.1">PWM10</text>
<text x="75.1" y="124.6">PWM11</text>
<text x="85" y="121">17</text>
<text x="85" y="123.5">18</text>
<text x="85" y="125.9">19</text>
<text x="47.7" y="128.4">24</text>
<text x="52.6" y="127">A4</text>
<text x="52.6" y="129.5">A5</text>
<text x="74.9" y="127">PWM12</text>
<text x="74.9" y="129.4">PWM13</text>
<text x="74.9" y="131.9">PWM14</text>
<text x="85" y="128.4">20</text>
<text x="85" y="130.8">21</text>
<text x="47.7" y="133.3">14</text>
<text x="52.6" y="134.3">GND</text>
<text x="74.9" y="134.3">PWM15</text>
<text x="85" y="133.3">22</text>
</g>
</svg>
